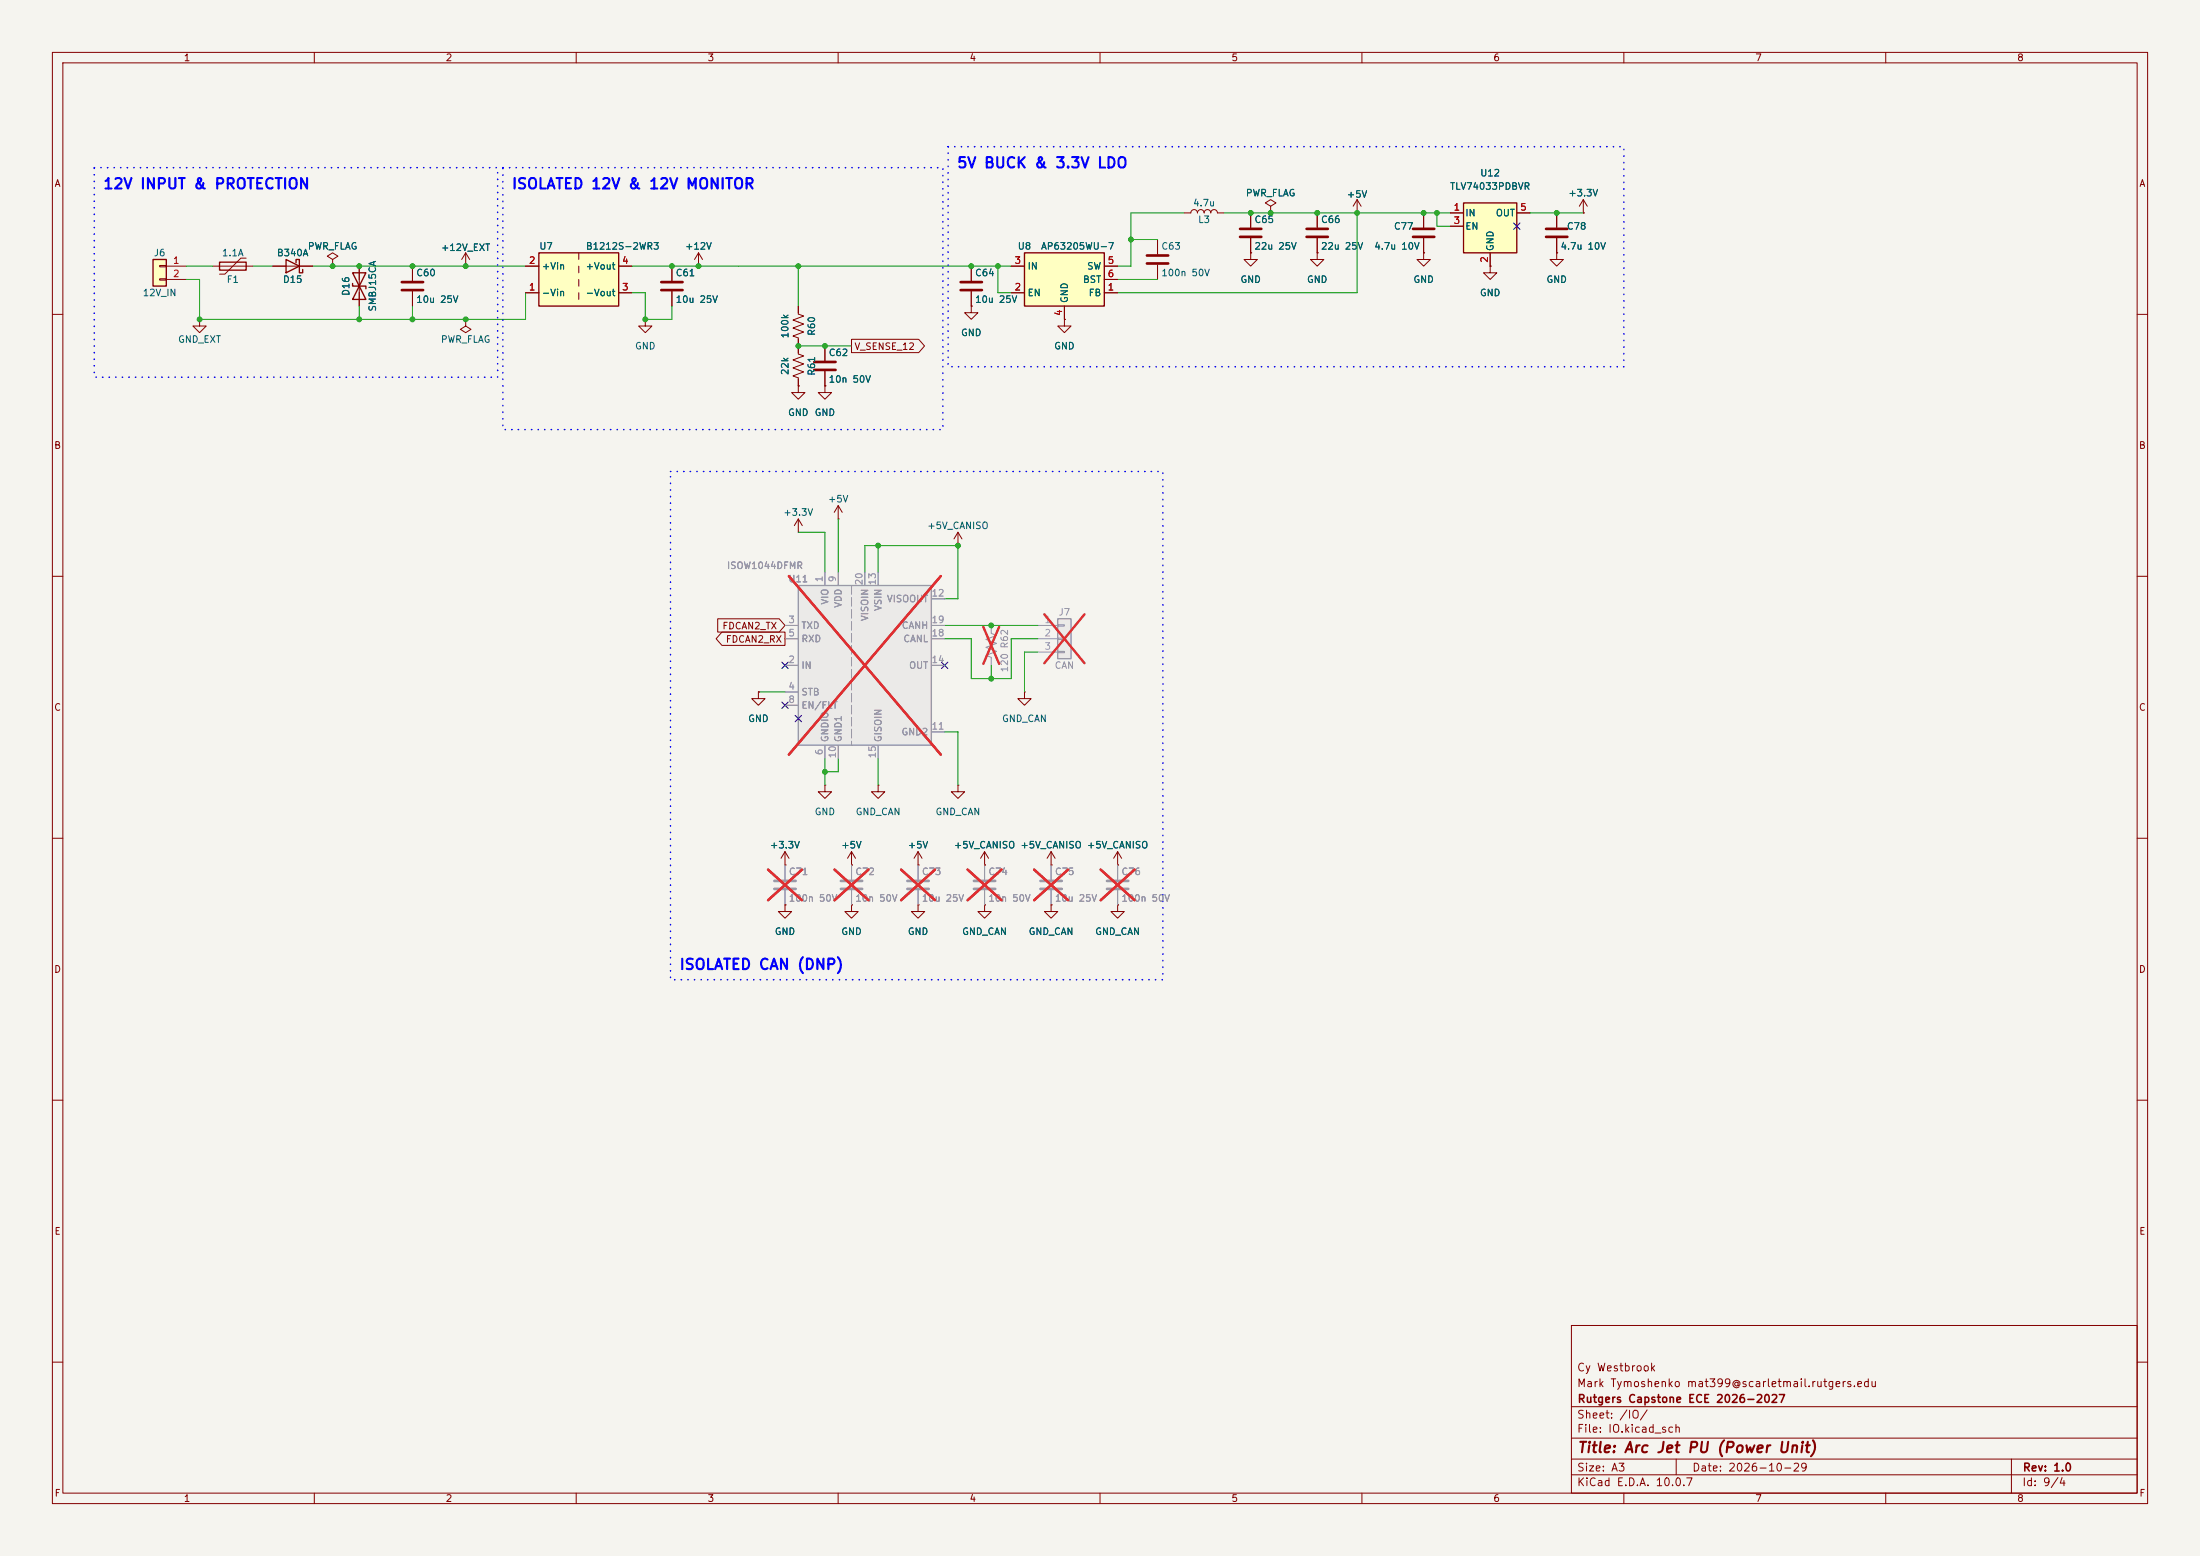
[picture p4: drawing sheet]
<svg xmlns="http://www.w3.org/2000/svg" width="420mm" height="297mm" viewBox="0 0 420 297" stroke-linecap="round" stroke-linejoin="round" font-family="sans-serif">
<path d="M0 0h420v297h-420z" fill="#f5f4ef" stroke="#f5f4ef" stroke-width=".19"/>
<g fill="none" stroke="#840000" stroke-width=".19">
<path d="M10 10h400v277h-400zM12 12h396v273h-396zM60 10v2M110 10v2M160 10v2M210 10v2M260 10v2M310 10v2M360 10v2M251.5 48.3v1.2h1.2l-1.2 1.3-1.3-1.3h1.3M251.5 48.3h.1M10 60h2"/>
<path d="M408 60h2M160 99.1h.1M160 96.5l-.7 1.3M160 96.5l.8 1.3M160 96.5v2.6M10 110h2M408 110h2M10 160h2M408 160h2M10 210h2M408 210h2M300 253h108v32h-108z"/>
<path d="M10 260h2M300 278.5h108M300 274.5h108M300 268.5h108M320 278.5v3M384 278.5v6.5M408 260h2M60 285v2M110 285v2M160 285v2M210 285v2M260 285v2"/>
<path d="M300 281.5h108M310 285v2M360 285v2"/>
</g>
<path d="M201.9 118.1h2.6v7.6h-2.6z" fill="#ebeae8"/>
<path d="M201.9 118.1h2.6v7.6h-2.6z" fill="none" stroke="#9c9b98" stroke-width=".25"/>
<path d="M198.1 119.4h3.8M201.9 119.3h1.3v.2h-1.3zM198.1 121.9h3.8M198.1 124.5h3.8M201.9 121.8h1.3v.2h-1.3zM201.9 124.3h1.3v.3h-1.3zM162.6 165.1v2.8M162.6 169.9v2.8" fill="none" stroke="#9c9b98" stroke-width=".19"/>
<path d="M199.4 117.3l7.6 9.3M207 117.3l-7.6 9.3M159.3 166l6.5 5.8M165.8 166l-6.5 5.8" fill="none" stroke="#e12e31" stroke-width=".46"/>
<g fill="none" stroke="#840000" stroke-width=".19">
<path d="M242.6 39.4l1-.7-1-.6-1 .6 1 .7v1.2M259.1 38.1l-.8 1.3M259.1 38.1l.7 1.3M259.1 38.1v2.5M68.6 50.8v7.6M226.1 40.6h1.2a.64 .64 0 0 1 .7-.6 .64 .64 0 0 1 .6 .6 .64 .64 0 0 1 .6-.6 .64 .64 0 0 1 .7 .6 .64 .64 0 0 1 .6-.6 .64 .64 0 0 1 .6 .6 .64 .64 0 0 1 .7-.6 .64 .64 0 0 1 .6 .6h1.3M242.6 40.6h.1M259.1 40.6h.1M88.9 61v1.2l1 .7-1 .6-1-.6 1-.7M88.9 61h.1M152.4 99.1l-.8 1.2M152.4 99.1l.8 1.2"/>
<path d="M152.4 99.1v2.5M152.4 101.6h.1M195.6 132.1v1.3h1.2l-1.2 1.2-1.3-1.2h1.3M195.6 132.1h.1M157.5 149.9v1.2h1.2l-1.2 1.3-1.3-1.3h1.3M157.5 149.9h.1M182.9 149.9v1.2h1.2l-1.2 1.3-1.3-1.3h1.3M182.9 149.9h.1M149.9 165.1h.1M149.9 162.6l-.8 1.2M149.9 162.6l.7 1.2M149.9 162.6v2.5"/>
</g>
<path d="M160.5 168.1h4.1M160.5 169.7h4.1" fill="none" stroke="#9c9b98" stroke-width=".51"/>
<path d="M67.3 52.1h2.5l-2.5 5.1h2.5zM67.3 54.1v.5h2.5v.5" fill="none" stroke="#840000" stroke-width=".25"/>
<path d="M29.2 49.5h2.5v5.1h-2.5z" fill="#ffffc2"/>
<path d="M29.2 49.5h2.5v5.1h-2.5zM54.6 49.5l2.5 1.3-2.5 1.3zM56.5 50.2v-.7h.6v2.6h.7v-.7" fill="none" stroke="#840000" stroke-width=".25"/>
<g fill="none" stroke="#840000" stroke-width=".19">
<path d="M30.5 50.7h1.2v.2h-1.2zM30.5 53.2h1.2v.3h-1.2zM31.7 50.8h3.9M31.7 53.3h3.9M52.1 50.8h7.6M63.5 49.5l1-.6-1-.6-1 .6 1 .6v1.3M63.5 50.8h.1M88.9 50.8h.1M88.9 48.3l-.8 1.2M88.9 48.3l.8 1.2M88.9 48.3v2.5M221 45.7v2.8"/>
<path d="M221 50.5v2.8M238.8 48.3v1.2h1.2l-1.2 1.3-1.3-1.3h1.3M238.8 48.3h.1M238.8 40.6v2.8M238.8 45.5v2.8M271.8 48.3v1.2h1.2l-1.2 1.3-1.3-1.3h1.3M271.8 48.3h.1M271.8 40.6v2.8M271.8 45.5v2.8M297.2 48.3v1.2h1.2l-1.2 1.3-1.3-1.3h1.3M297.2 48.3h.1M297.2 40.6v2.8"/>
<path d="M297.2 45.5v2.8M38.1 61v1.2h1.3l-1.3 1.3-1.3-1.3h1.3M38.1 61h.1"/>
</g>
<path d="M218.9 48.8h4.1M218.9 50.3h4.1M236.7 43.7h4.1M236.7 45.2h4.1M269.7 43.7h4.1M269.7 45.2h4.1M295.1 43.7h4.1M295.1 45.2h4.1" fill="none" stroke="#840000" stroke-width=".51"/>
<path d="M279.4 38.7h10.2v9.6h-10.2z" fill="#ffffc2"/>
<path d="M279.4 38.7h10.2v9.6h-10.2zM41.9 50h5.1v1.6h-5.1z" fill="none" stroke="#840000" stroke-width=".25"/>
<g fill="none" stroke="#840000" stroke-width=".19">
<path d="M302.3 38.1l-.8 1.3M302.3 38.1l.7 1.3M302.3 38.1v2.5M40.6 50.8h7.7M47 49.3h-1l-3.1 3h-1M78.7 50.8v2.8M78.7 55.6v2.8M152.4 58.4v1.5l1 .4-2 .8 2 .7-2 .8 2 .8-2 .7 1 .4v3.1l1 .3-2 .8 2 .8-2 .7 2 .8-2 .8 1 .3v1.6M185.4 58.4v1.3h1.3l-1.3 1.3-1.3-1.3h1.3M185.4 58.4h.1M251.5 40.6v2.8M251.5 45.5v2.8"/>
<path d="M276.9 40.6h2.5M276.9 43.2h2.5M284.5 50.8v1.3h1.2l-1.2 1.2-1.3-1.2h1.3M284.5 50.8h.1M284.5 48.3v2.5M289.6 40.6h2.5M302.3 40.6h.1M152.4 73.7v1.2h1.3l-1.3 1.3-1.3-1.3h1.3M152.4 73.7h.1M157.5 73.7v1.2h1.2l-1.2 1.3-1.3-1.3h1.3M157.5 73.7h.1M203.2 61v1.2h1.3l-1.3 1.3-1.3-1.3h1.3"/>
<path d="M203.2 61h.1M182.9 104.1h.1M182.9 101.6l-.8 1.3M182.9 101.6l.7 1.3M182.9 101.6v2.5M162.6 172.7v1.3h1.2l-1.2 1.3-1.3-1.3h1.3M162.6 172.7h.1M188 165.1h.1M188 162.6l-.8 1.2M188 162.6l.7 1.2M188 162.6v2.5"/>
</g>
<path d="M76.7 53.8h4.1M76.7 55.4h4.1M249.4 43.7h4.1M249.4 45.2h4.1" fill="none" stroke="#840000" stroke-width=".51"/>
<path d="M189.2 119.4v1.5l1 .4-2 .7 2 .8-2 .8 2 .7-2 .8 1 .4v1.5" fill="none" stroke="#9c9b98" stroke-width=".19"/>
<path d="M187.7 119.7l3 7M190.7 119.7l-3 7" fill="none" stroke="#e12e31" stroke-width=".46"/>
<path d="M195.6 48.3h15.2v10.1h-15.2z" fill="#ffffc2"/>
<path d="M195.6 48.3h15.2v10.1h-15.2z" fill="none" stroke="#840000" stroke-width=".25"/>
<g fill="none" stroke="#840000" stroke-width=".19">
<path d="M185.4 50.8v2.8M185.4 55.6v2.8M193 55.9h2.6M193 50.8h2.6M203.2 58.4v2.6M210.8 55.9h2.6M210.8 50.8h2.6M210.8 53.3h2.6M123.2 61v1.2h1.3l-1.3 1.3-1.3-1.3h1.3M123.2 61h.1M175.3 172.7v1.3h1.2l-1.2 1.3-1.3-1.3h1.3M175.3 172.7h.1"/>
<path d="M188 172.7v1.3h1.2l-1.2 1.3-1.3-1.3h1.3M188 172.7h.1"/>
</g>
<path d="M183.4 53.8h4.1M183.4 55.4h4.1" fill="none" stroke="#840000" stroke-width=".51"/>
<path d="M185.9 168.1h4.1M185.9 169.7h4.1" fill="none" stroke="#9c9b98" stroke-width=".51"/>
<path d="M188 165.1v2.8M188 169.9v2.8" fill="none" stroke="#9c9b98" stroke-width=".19"/>
<path d="M184.7 166l6.5 5.8M191.2 166l-6.5 5.8" fill="none" stroke="#e12e31" stroke-width=".46"/>
<path d="M102.9 48.3h15.2v10.1h-15.2z" fill="#ffffc2"/>
<path d="M102.9 48.3h15.2v10.1h-15.2z" fill="none" stroke="#840000" stroke-width=".25"/>
<g fill="none" stroke="#840000" stroke-width=".19">
<path d="M100.3 55.9h2.6M100.3 50.8h2.6M110.5 48.3v1.2M110.5 50.8v1.3M110.5 53.3v1.3M110.5 55.9v1.3M118.1 55.9h2.5M118.1 50.8h2.5M128.3 50.8v2.8M128.3 55.6v2.8M133.3 50.8h.1M133.3 48.3l-.7 1.2"/>
<path d="M133.3 48.3l.8 1.2M133.3 48.3v2.5M157.5 66v2.8M157.5 70.9v2.8M144.8 132.1v1.3h1.2l-1.2 1.2-1.3-1.2h1.3M144.8 132.1h.1M149.9 172.7v1.3h1.2l-1.2 1.3-1.3-1.3h1.3M149.9 172.7h.1M200.7 165.1h.1M200.7 162.6l-.8 1.2M200.7 162.6l.7 1.2M200.7 162.6v2.5"/>
<path d="M213.4 165.1h.1M213.4 172.7v1.3h1.2l-1.2 1.3-1.3-1.3h1.3M213.4 172.7h.1M213.4 162.6l-.8 1.2M213.4 162.6l.7 1.2M213.4 162.6v2.5"/>
</g>
<path d="M126.2 53.8h4.1M126.2 55.4h4.1M155.4 69.1h4.1M155.4 70.6h4.1" fill="none" stroke="#840000" stroke-width=".51"/>
<path d="M147.8 168.1h4.1M147.8 169.7h4.1M173.2 168.1h4.1M173.2 169.7h4.1M198.6 168.1h4.1M198.6 169.7h4.1" fill="none" stroke="#9c9b98" stroke-width=".51"/>
<path d="M149.9 165.1v2.8M149.9 169.9v2.8M175.3 165.1v2.8M175.3 169.9v2.8M200.7 165.1v2.8M200.7 169.9v2.8" fill="none" stroke="#9c9b98" stroke-width=".19"/>
<path d="M146.6 166l6.5 5.8M153.1 166l-6.5 5.8M172 166l6.5 5.8M178.5 166l-6.5 5.8M197.4 166l6.5 5.8M203.9 166l-6.5 5.8" fill="none" stroke="#e12e31" stroke-width=".46"/>
<path d="M152.4 111.8h25.4v30.4h-25.4z" fill="#ebeae8"/>
<path d="M152.4 111.8h25.4v30.4h-25.4z" fill="none" stroke="#9c9b98" stroke-width=".25"/>
<path d="M162.6 111.8v30.4" fill="none" stroke="#9c9b98" stroke-width=".19" stroke-dasharray="1.7 .6"/>
<g fill="none" stroke="#9c9b98" stroke-width=".19">
<path d="M149.9 119.4h2.5M157.5 109.2v2.6M160 109.2v2.6M165.1 109.2v2.6M167.6 109.2v2.6M177.8 119.4h2.5M177.8 114.3h2.5M149.9 127h2.5M149.9 132.1h2.5M149.9 121.9h2.5M149.9 134.6h2.5M177.8 127h2.5"/>
<path d="M177.8 121.9h2.5M177.8 139.7h2.5M157.5 142.2v2.6M160 142.2v2.6M167.6 142.2v2.6M149.9 165.1v2.8M149.9 169.9v2.8M162.6 165.1v2.8M162.6 169.9v2.8M175.3 165.1v2.8M175.3 169.9v2.8M188 165.1v2.8"/>
<path d="M188 169.9v2.8M200.7 165.1v2.8M200.7 169.9v2.8M213.4 165.1v2.8M213.4 169.9v2.8"/>
</g>
<g fill="none" stroke="#e12e31" stroke-width=".46">
<path d="M150.6 110l29 34M179.6 110l-29 34M146.6 166l6.5 5.8M153.1 166l-6.5 5.8M159.3 166l6.5 5.8M165.8 166l-6.5 5.8M172 166l6.5 5.8M178.5 166l-6.5 5.8M184.7 166l6.5 5.8M191.2 166l-6.5 5.8M197.4 166l6.5 5.8M203.9 166l-6.5 5.8"/>
<path d="M210.1 166l6.5 5.8M216.6 166l-6.5 5.8"/>
</g>
<path d="M211.3 168.1h4.1M211.3 169.7h4.1" fill="none" stroke="#9c9b98" stroke-width=".51"/>
<g fill="none" stroke="#840000" stroke-width=".19">
<path d="M52.1 50.8h2.5M57.1 50.8h2.6M63.5 50.8h.1M68.6 50.8v2.5M68.6 55.9v2.5M78.7 50.8v2.8M78.7 55.6v2.8M88.9 50.8h.1M100.3 55.9h2.6M100.3 50.8h2.6M118.1 55.9h2.5M118.1 50.8h2.5"/>
<path d="M128.3 50.8v2.8M128.3 55.6v2.8M133.3 50.8h.1M152.4 58.4v1.3M185.4 58.4h.1M185.4 50.8v2.8M185.4 55.6v2.8M193 55.9h2.6M193 50.8h2.6M203.2 58.4v2.6M210.8 55.9h2.6M210.8 50.8h2.6"/>
<path d="M210.8 53.3h2.6M238.8 48.3h.1M238.8 40.6v2.8M238.8 45.5v2.8M242.6 40.6h.1M251.5 48.3h.1M251.5 40.6v2.8M251.5 45.5v2.8M259.1 40.6h.1M271.8 48.3h.1M271.8 40.6v2.8M271.8 45.5v2.8"/>
<path d="M276.9 40.6h2.5M276.9 43.2h2.5M284.5 50.8h.1M284.5 48.3v2.5M289.6 40.6h2.5M297.2 48.3h.1M297.2 40.6v2.8M297.2 45.5v2.8M302.3 40.6h.1M152.4 73.7h.1M152.4 64.8v2.5M152.4 72.4v1.3"/>
<path d="M157.5 73.7h.1M157.5 66v2.8M157.5 70.9v2.8M162.6 64.8h12.8l1.1 1.2-1.1 1.3h-12.8zM203.2 61h.1M137 118.1h11.7l1.2 1.3-1.2 1.3h-11.7zM137.8 120.6h12.1v2.6h-12.1l-1.1-1.3zM144.8 132.1h.1M167.6 149.9v1.2h1.3l-1.3 1.3-1.2-1.3h1.2M167.6 149.9h.1M149.9 165.1h.1M149.9 172.7h.1"/>
<path d="M162.6 165.1h.1M162.6 172.7h.1M162.6 162.6l-.8 1.2M162.6 162.6l.7 1.2M162.6 162.6v2.5M175.3 165.1h.1M175.3 172.7h.1M175.3 162.6l-.8 1.2M175.3 162.6l.7 1.2M175.3 162.6v2.5M188 172.7h.1M188 165.1h.1"/>
<path d="M200.7 172.7v1.3h1.2l-1.2 1.3-1.3-1.3h1.3M200.7 172.7h.1M200.7 165.1h.1M213.4 165.1h.1M213.4 172.7h.1"/>
</g>
<g fill="none" stroke="#009600" stroke-width=".19">
<path d="M35.6 53.3h2.5v7.7h62.2v-5.1M35.6 50.8h5M48.3 50.8h3.8M59.7 50.8h40.6M68.6 58.4v2.6M78.7 58.4v2.6M120.6 55.9h2.6v5.1h5.1v-2.6M120.6 50.8h72.4M152.4 50.8v7.6M190.5 50.8v5.1h2.5M213.4 53.3h7.6M215.9 45.7h5.1"/>
<path d="M226.1 40.6h-10.2v10.2h-2.5M233.7 40.6h43.2M259.1 40.6v15.3h-45.7M274.3 40.6v2.6h2.6M292.1 40.6h10.2M152.4 66h10.2M160 99.1v10.1M152.4 101.6h5.1v7.6M165.1 109.2v-5.1h17.8v10.2h-2.6M167.6 104.1v5.1M180.3 119.4h17.8M144.8 132.1h5.1"/>
<path d="M180.3 121.9h5.1v7.6h7.6v-7.6h5.1M180.3 139.7h2.6v10.2M189.2 127v2.5M198.1 124.5h-2.5v7.6M157.5 144.8v5.1M160 144.8v2.5h-2.5M167.6 144.8v5.1"/>
</g>
<path d="M289 42.6l1.2 1.2M290.2 42.6l-1.2 1.2M149.3 126.4l1.2 1.2M149.3 134l1.2 1.2M150.5 126.4l-1.2 1.2M150.5 134l-1.2 1.2M151.8 136.6l1.2 1.2M153 136.6l-1.2 1.2M179.7 126.4l1.2 1.2M180.9 126.4l-1.2 1.2" fill="none" stroke="#000084" stroke-width=".19"/>
<path d="M18 32h77v40h-77v-40M96 32h84v50h-84v-50M181 28h129v42h-129v-42M128 90h94v97h-94v-97" fill="none" stroke="#00f" stroke-width=".3" stroke-dasharray=".1 1.2"/>
<g fill="#009600" stroke="#009600" stroke-width=".19">
<circle cx="242.6" cy="40.6" r=".46"/>
<circle cx="251.5" cy="40.6" r=".46"/>
<circle cx="259.1" cy="40.6" r=".46"/>
<circle cx="271.8" cy="40.6" r=".46"/>
<circle cx="274.3" cy="40.6" r=".46"/>
<circle cx="238.8" cy="40.6" r=".46"/>
<circle cx="297.2" cy="40.6" r=".46"/>
<circle cx="123.2" cy="61" r=".46"/>
<circle cx="133.3" cy="50.8" r=".46"/>
<circle cx="152.4" cy="66" r=".46"/>
<circle cx="128.3" cy="50.8" r=".46"/>
<circle cx="152.4" cy="50.8" r=".46"/>
<circle cx="157.5" cy="147.3" r=".46"/>
<circle cx="38.1" cy="61" r=".46"/>
<circle cx="78.7" cy="50.8" r=".46"/>
<circle cx="88.9" cy="50.8" r=".46"/>
<circle cx="88.9" cy="61" r=".46"/>
<circle cx="68.6" cy="50.8" r=".46"/>
<circle cx="63.5" cy="50.8" r=".46"/>
<circle cx="68.6" cy="61" r=".46"/>
<circle cx="78.7" cy="61" r=".46"/>
<circle cx="182.9" cy="104.1" r=".46"/>
<circle cx="167.6" cy="104.1" r=".46"/>
<circle cx="189.2" cy="119.4" r=".46"/>
<circle cx="189.2" cy="129.5" r=".46"/>
<circle cx="215.9" cy="45.7" r=".46"/>
<circle cx="185.4" cy="50.8" r=".46"/>
<circle cx="190.5" cy="50.8" r=".46"/>
<circle cx="157.5" cy="66" r=".46"/>
</g>
<g font-size="2" fill="#00f">
<text x="182.6" y="32.6">5V BUCK &amp; 3.3V LDO</text>
<text x="19.6" y="36.6">12V INPUT &amp; PROTECTION</text>
<text x="97.6" y="36.6">ISOLATED 12V &amp; 12V MONITOR</text>
<text x="129.6" y="185.6">ISOLATED CAN (DNP)</text>
</g>
<text font-size="2" fill="#840000" x="301" y="277.8">Title: Arc Jet PU (Power Unit)</text>
<g font-size="1.5" fill="#840000">
<text x="300.9" y="262.1">Cy Westbrook</text>
<text x="300.9" y="265.1">Mark Tymoshenko mat399@scarletmail.rutgers.edu</text>
<text x="301" y="268.1">Rutgers Capstone ECE 2026-2027</text>
<text x="300.9" y="273.8">File: IO.kicad_sch</text>
<text x="300.9" y="271.1">Sheet: /IO/</text>
<text x="300.9" y="281.2">Size: A3</text>
<text x="322.9" y="281.2">Date: 2026-10-29</text>
<text x="386" y="281.2">Rev: 1.0</text>
<text x="300.9" y="284">KiCad E.D.A. 10.0.7</text>
<text x="385.9" y="284">Id: 9/4</text>
</g>
<g font-size="1.3" fill="#840000">
<text x="35" y="12">1</text>
<text x="85" y="12">2</text>
<text x="135" y="12">3</text>
<text x="185" y="12">4</text>
<text x="235" y="12">5</text>
<text x="285" y="12">6</text>
<text x="335" y="12">7</text>
<text x="385" y="12">8</text>
<text x="10.3" y="36">A</text>
<text x="408.3" y="36">A</text>
<text x="163" y="67.1">V_SENSE_12</text>
<text x="10.2" y="86">B</text>
<text x="408.2" y="86">B</text>
<text x="137.8" y="120.4">FDCAN2_TX</text>
<text x="138.5" y="123">FDCAN2_RX</text>
<text x="10.2" y="136">C</text>
<text x="408.2" y="136">C</text>
<text x="10.2" y="186">D</text>
<text x="408.2" y="186">D</text>
<text x="10.3" y="236">E</text>
<text x="408.3" y="236">E</text>
<text x="10.3" y="286">F</text>
<text x="35" y="287">1</text>
<text x="85" y="287">2</text>
<text x="135" y="287">3</text>
<text x="185" y="287">4</text>
<text x="235" y="287">5</text>
<text x="285" y="287">6</text>
<text x="335" y="287">7</text>
<text x="385" y="287">8</text>
<text x="408.3" y="286">F</text>
</g>
<g font-size="1.3" fill="#006464">
<text x="282.5" y="34">U12</text>
<text x="227.7" y="39.7">4.7u</text>
<text x="237.7" y="37.8">PWR_FLAG</text>
<text x="257" y="38">+5V</text>
<text x="276.7" y="36.5">TLV74033PDBVR</text>
<text x="279.6" y="41.6">IN</text>
<text x="285.5" y="41.6">OUT</text>
<text x="299.3" y="37.8">+3.3V</text>
<text x="58.7" y="48">PWR_FLAG</text>
<text x="102.9" y="48">U7</text>
<text x="111.7" y="48">B1212S-2WR3</text>
<text x="130.7" y="48">+12V</text>
<text x="194.2" y="48">U8</text>
<text x="198.6" y="48">AP63205WU-7</text>
<text x="221.6" y="48">C63</text>
<text x="228.6" y="42.9">L3</text>
<text x="239.4" y="42.9">C65</text>
<text x="239.4" y="48">22u 25V</text>
<text x="252.1" y="42.9">C66</text>
<text x="252.1" y="48">22u 25V</text>
<text x="262.2" y="48">4.7u 10V</text>
<text x="266" y="44.1">C77</text>
<text x="279.6" y="44.1">EN</text>
<text x="297.8" y="48">4.7u 10V</text>
<text x="299" y="44.1">C78</text>
<text x="29.3" y="49.2">J6</text>
<text x="42.3" y="49.2">1.1A</text>
<text x="52.8" y="49.2">B340A</text>
<text x="79.4" y="53">C60</text>
<text x="84.1" y="48.2">+12V_EXT</text>
<text x="103.4" y="51.8">+Vin</text>
<text x="111.7" y="51.8">+Vout</text>
<text x="128.9" y="53">C61</text>
<text x="186" y="53">C64</text>
<text x="196.1" y="51.8">IN</text>
<text x="207.4" y="51.8">SW</text>
<text x="221.6" y="53">100n 50V</text>
<text x="285.4" y="48" transform="rotate(-90 285.4 48)">GND</text>
<text x="27.1" y="56.8">12V_IN</text>
<text x="43.2" y="54.3">F1</text>
<text x="53.9" y="54.3">D15</text>
<text x="67" y="56.6" transform="rotate(-90 67 56.6)">D16</text>
<text x="72.1" y="59.6" transform="rotate(-90 72.1 59.6)">SMBJ15CA</text>
<text x="79.4" y="58.1">10u 25V</text>
<text x="103.4" y="56.8">-Vin</text>
<text x="111.7" y="56.8">-Vout</text>
<text x="128.9" y="58.1">10u 25V</text>
<text x="186" y="58.1">10u 25V</text>
<text x="196.1" y="56.8">EN</text>
<text x="204.2" y="57.9" transform="rotate(-90 204.2 57.9)">GND</text>
<text x="206.6" y="54.3">BST</text>
<text x="207.7" y="56.8">FB</text>
<text x="236.7" y="54.3">GND</text>
<text x="249.4" y="54.3">GND</text>
<text x="269.7" y="54.3">GND</text>
<text x="282.4" y="56.8">GND</text>
<text x="295.1" y="54.3">GND</text>
<text x="33.9" y="65.7">GND_EXT</text>
<text x="84.1" y="65.7">PWR_FLAG</text>
<text x="150.8" y="64.7" transform="rotate(-90 150.8 64.7)">100k</text>
<text x="155.9" y="64.2" transform="rotate(-90 155.9 64.2)">R60</text>
<text x="183.4" y="64.5">GND</text>
<text x="121.1" y="67">GND</text>
<text x="150.8" y="71.7" transform="rotate(-90 150.8 71.7)">22k</text>
<text x="155.9" y="71.8" transform="rotate(-90 155.9 71.8)">R61</text>
<text x="158.1" y="68.3">C62</text>
<text x="201.1" y="67">GND</text>
<text x="158.1" y="73.4">10n 50V</text>
<text x="150.3" y="79.7">GND</text>
<text x="155.4" y="79.7">GND</text>
<text x="149.4" y="98.8">+3.3V</text>
<text x="158" y="96.2">+5V</text>
<text x="176.9" y="101.3">+5V_CANISO</text>
<text x="142.7" y="138.1">GND</text>
<text x="191.2" y="138.1">GND_CAN</text>
<text x="155.4" y="155.9">GND</text>
<text x="163.2" y="155.9">GND_CAN</text>
<text x="178.5" y="155.9">GND_CAN</text>
<text x="146.9" y="162.3">+3.3V</text>
<text x="160.5" y="162.3">+5V</text>
<text x="173.2" y="162.3">+5V</text>
<text x="182" y="162.3">+5V_CANISO +5V_CANISO +5V_CANISO</text>
<text x="147.8" y="178.8">GND</text>
<text x="160.5" y="178.8">GND</text>
<text x="173.2" y="178.8">GND</text>
<text x="183.6" y="178.8">GND_CAN</text>
<text x="196.3" y="178.8">GND_CAN</text>
<text x="209" y="178.8">GND_CAN</text>
</g>
<g font-size="1.3" fill="#a90000">
<text x="277.4" y="40.5">1</text>
<text x="290.1" y="40.5">5</text>
<text x="277.4" y="43">3</text>
<text x="32.9" y="50.7">1</text>
<text x="32.9" y="53.2">2</text>
<text x="100.9" y="50.7">2</text>
<text x="118.6" y="50.7">4</text>
<text x="193.6" y="50.7">3</text>
<text x="211.4" y="50.7">5</text>
<text x="211.4" y="53.2">6</text>
<text x="284.3" y="50.3" transform="rotate(-90 284.3 50.3)">2</text>
<text x="100.9" y="55.7">1</text>
<text x="118.6" y="55.7">3</text>
<text x="193.6" y="55.7">2</text>
<text x="211.4" y="55.7">1</text>
<text x="203.1" y="60.4" transform="rotate(-90 203.1 60.4)">4</text>
</g>
<g font-size="1.3" fill="#939391">
<text x="138.7" y="108.9">ISOW1044DFMR</text>
<text x="150.4" y="111.5">U11</text>
<text x="158.4" y="115.5" transform="rotate(-90 158.4 115.5)">VIO</text>
<text x="161" y="116.1" transform="rotate(-90 161 116.1)">VDD</text>
<text x="166.1" y="118.7" transform="rotate(-90 166.1 118.7)">VISOIN</text>
<text x="168.6" y="116.7" transform="rotate(-90 168.6 116.7)">VSIN</text>
<text x="169.2" y="115.3">VISOOUT</text>
<text x="202" y="117.8">J7</text>
<text x="152.9" y="120.3">TXD</text>
<text x="152.9" y="122.9">RXD</text>
<text x="172" y="120.3">CANH</text>
<text x="172.3" y="122.9">CANL</text>
<text x="152.9" y="128">IN</text>
<text x="173.4" y="128">OUT</text>
<text x="192.7" y="128.4" transform="rotate(-90 192.7 128.4)">120 R62</text>
<text x="201.2" y="128">CAN</text>
<text x="152.9" y="133">STB</text>
<text x="152.9" y="135.6">EN/FLT</text>
<text x="158.4" y="141.8" transform="rotate(-90 158.4 141.8)">GNDIO</text>
<text x="161" y="141.8" transform="rotate(-90 161 141.8)">GND1</text>
<text x="168.6" y="141.8" transform="rotate(-90 168.6 141.8)">GISOIN</text>
<text x="172" y="140.7">GND2</text>
<text x="150.5" y="167.3">C71</text>
<text x="163.2" y="167.3">C72</text>
<text x="175.9" y="167.3">C73</text>
<text x="188.6" y="167.3">C74</text>
<text x="201.3" y="167.3">C75</text>
<text x="214" y="167.3">C76</text>
<text x="150.5" y="172.4">100n 50V</text>
<text x="163.2" y="172.4">10n 50V</text>
<text x="175.9" y="172.4">10u 25V</text>
<text x="188.6" y="172.4">10n 50V</text>
<text x="201.3" y="172.4">10u 25V</text>
<text x="214" y="172.4">100n 50V</text>
</g>
<g font-size="1.3" fill="#a5a4a2">
<text x="157.3" y="111.2" transform="rotate(-90 157.3 111.2)">1</text>
<text x="159.9" y="111.2" transform="rotate(-90 159.9 111.2)">9</text>
<text x="165" y="111.8" transform="rotate(-90 165 111.8)">20</text>
<text x="167.5" y="111.8" transform="rotate(-90 167.5 111.8)">13</text>
<text x="150.4" y="119.2">3</text>
<text x="177.7" y="114.2">12</text>
<text x="177.7" y="119.2">19</text>
<text x="199.3" y="119.2">1</text>
<text x="150.4" y="121.8">5</text>
<text x="177.7" y="121.8">18</text>
<text x="199.3" y="121.8">2</text>
<text x="199.3" y="124.3">3</text>
<text x="150.4" y="126.9">2</text>
<text x="150.4" y="131.9">4</text>
<text x="177.7" y="126.9">14</text>
<text x="150.4" y="134.5">8</text>
<text x="177.7" y="139.6">11</text>
<text x="157.3" y="144.2" transform="rotate(-90 157.3 144.2)">6</text>
<text x="159.9" y="144.8" transform="rotate(-90 159.9 144.8)">10</text>
<text x="167.5" y="144.8" transform="rotate(-90 167.5 144.8)">15</text>
</g>
</svg>
